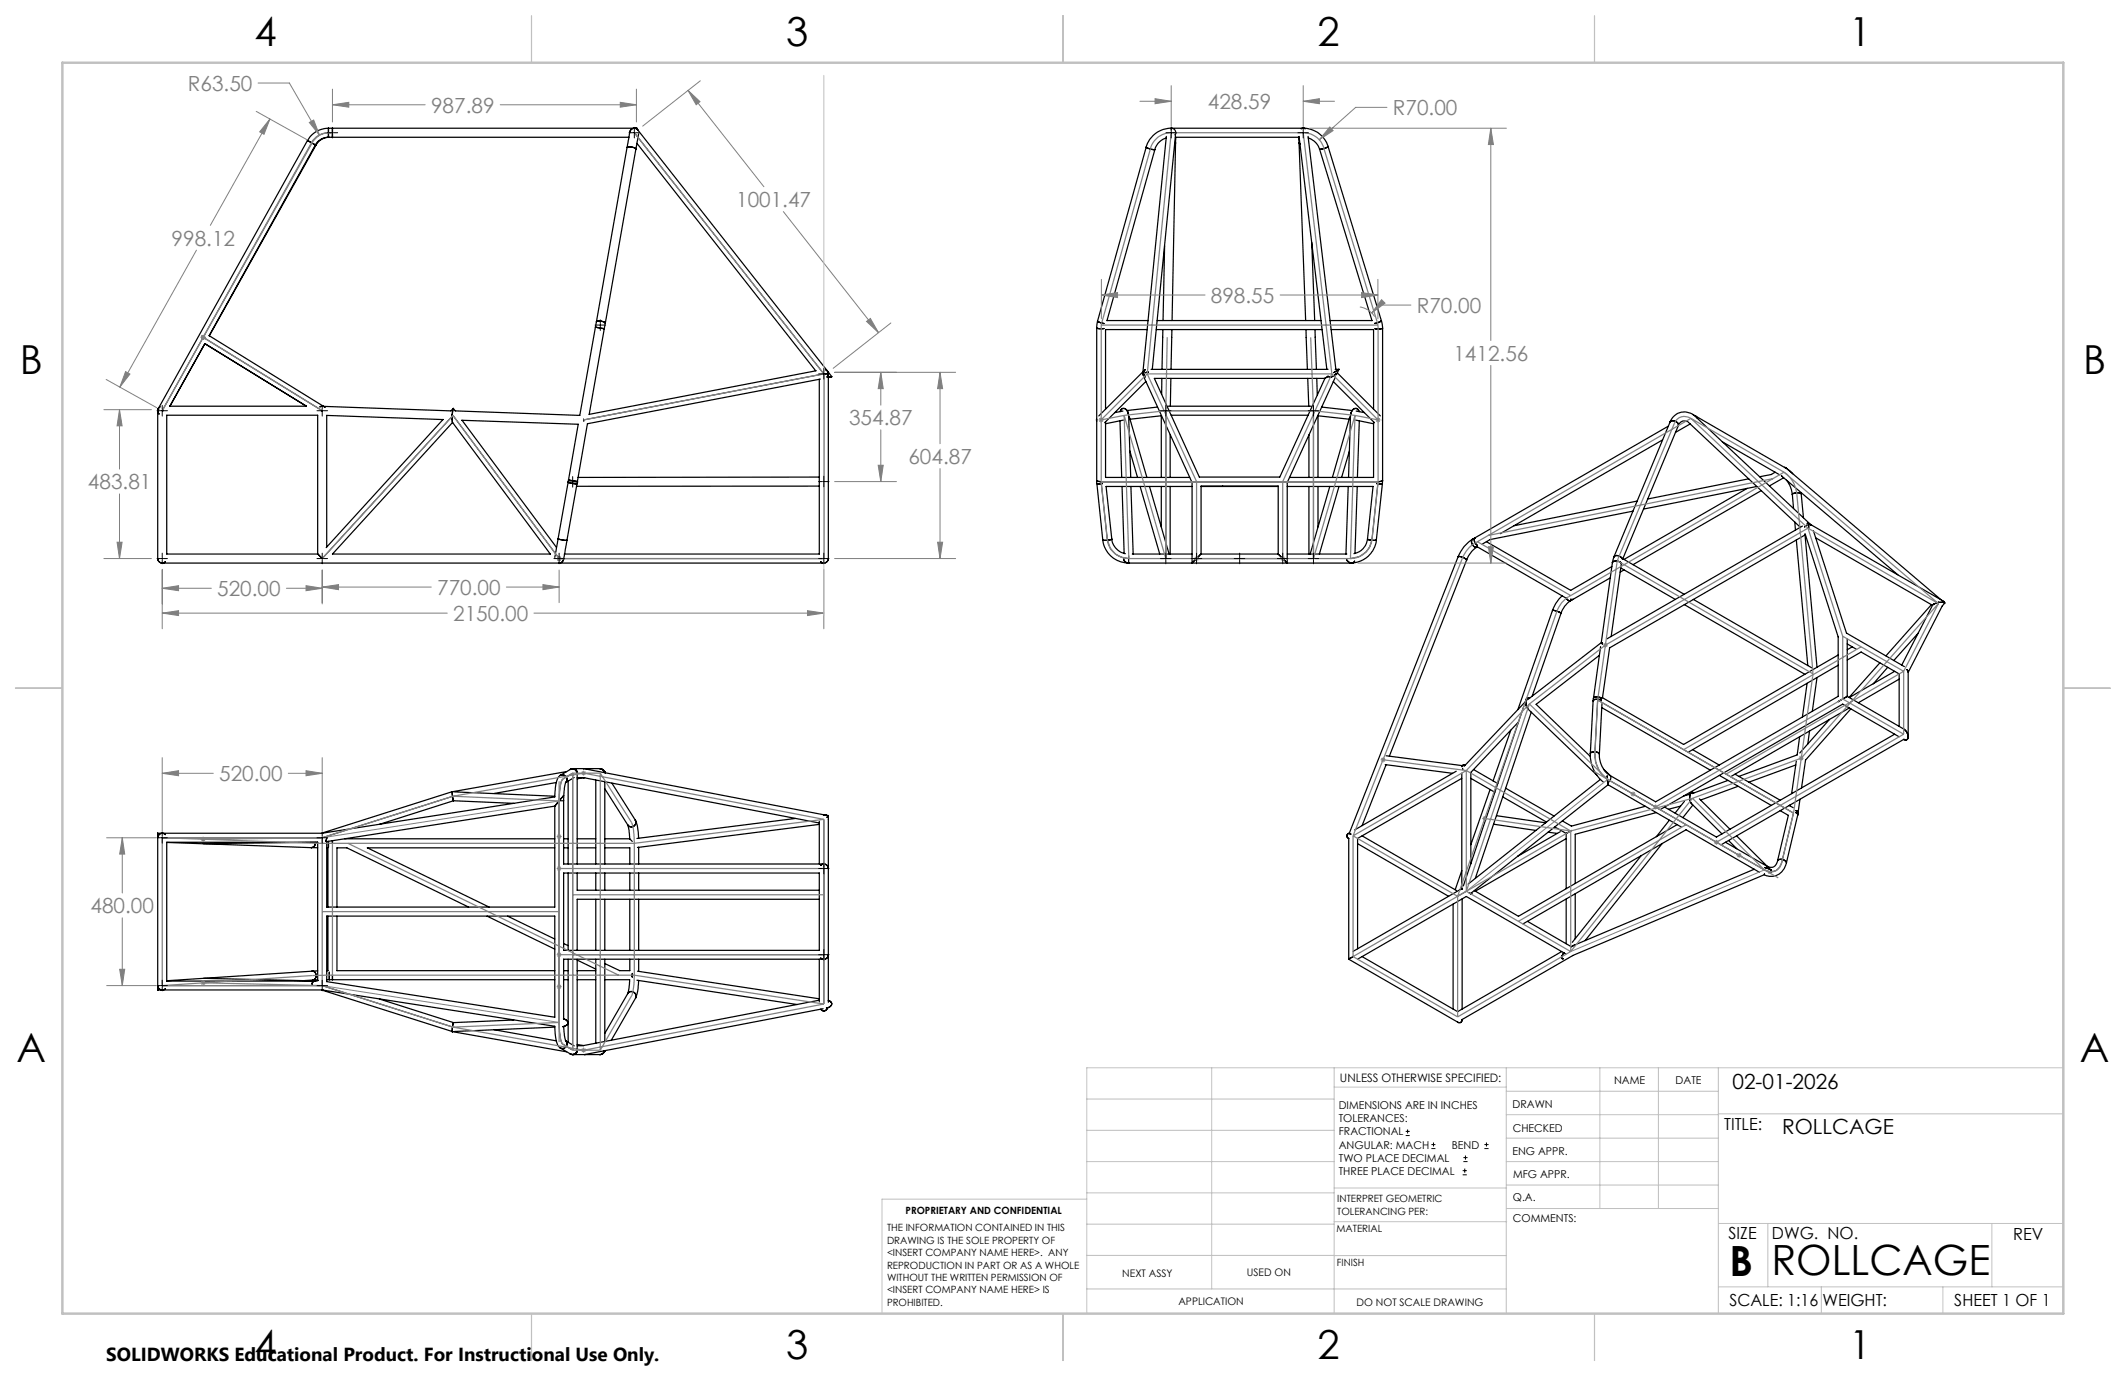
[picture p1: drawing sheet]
<svg xmlns="http://www.w3.org/2000/svg" width="432mm" height="279mm" viewBox="0 0 432 279" stroke-linecap="round" stroke-linejoin="round" font-family="sans-serif">
<g fill="none" stroke="#000" stroke-width=".25">
<path d="M62.4 28.5l1.7 .9M62.4 28.5l-30.4 54.7M64.1 29.4l-21.6 38.8 23.2 14.3 25.9 .9 .4-.5M64.1 29.4h.1zM64.2 29.4l-21.7 38.8M66.7 26a4.9 4.9 0 0 0-4.3 2.5M66.7 27.9l-.9 .1a2.74 2.74 0 0 0-1.7 1.4M66.7 26v1.9M66.7 26h62.6M66.7 27.9h61M66.9 27.9h-.7a3.2 3.2 0 0 0-2 1.5M67.5 26v1.9z"/>
<path d="M127.4 30a1.94 1.94 0 0 1 1.8 .3M127.4 30l-6.3 35.3M127.9 26.9l-.5 3.1M128.8 26l.7 .4M128.8 26l-.5 .2-.4 .6M128.8 26a.9 .9 0 0 0-.9 .9M128.8 26l.4 .1 .3 .3M129.2 30.3l-6.3 35.3M129.3 26h.1M129.3 26l-.1 .1zM129.3 26l.2 .4M129.4 29.1l36.3 46.2"/>
<path d="M129.5 26.4l38.7 49.2M129.7 27.2l-.5 3.1M232.8 29.9l.7 .3 1.1 .2M232.8 29.9l-9.9 35.3M234.6 30.4l-9.8 34.7M236.9 28l-.2 .1a3.4 3.4 0 0 0-2.1 2.3M236.9 27.7l-4.8 47.9M237.9 26a5.3 5.3 0 0 0-5.1 3.9M237.9 26h26.8a5.2 5.2 0 0 1 5 3.7M237.9 26l.6 .3 .3 .7M237.9 26l.2 .1M237.9 26v.4"/>
<path d="M238.7 27.9h25.2M238.7 27.7l-4.7 47.3M238.8 29l-.2 .3M238.8 29l-.7 36.1M238.8 27.9v1.1M238.8 27l-.1 .4M263.8 27.9v1.1M263.8 29l.3 .3M263.8 27.7l5.7 47.3M263.8 29l1.4 36.1M264.3 26.1l.3-.1 .5 .1-.3-.1zM265.7 27.7l5.6 47.3"/>
<path d="M265.7 28l.4 .2a3.4 3.4 0 0 1 1.9 2.1M268 30.3l10.7 34.8M269.7 29.7l-.6 .4-1.1 .2M269.7 29.7l10.9 35.4M236.5 49.9l-.3 15.2M266.4 49.2l.6 15.9M120.9 66.4l1.8 .3M120.9 66.4l-3.1 17.9-25.3-.9-.4-.5M121.1 65.3l-.2 1.1M121.1 65.3a1.74 1.74 0 0 1 1.8 .3M122.7 66.7l-3 17.5M122.9 65.6l-.2 1.1"/>
<path d="M165.8 75.3l-46.1 8.8M166.4 77v35.5h-51.7M166.6 77l-47.3 9-2 11.8M167.7 75.1a.92 .92 0 0 1 .3 1.5 .92 .92 0 0 0-.3-1.5zM167.9 75.9l-.6 .2M168.2 76.4l.7 .1zM168.2 75.6v.1M168.2 75.6l.7 .8M168.2 75.6v37.8M168.9 76.6l-.7 .1M222.7 66.6l.5 .1h1h-1zM222.7 66.6v18.6"/>
<path d="M222.9 65.2l-.2 1.4M222.9 65.2l.5 .3 .8 .2M224.9 65.1h8.3M232.1 76.1h.1M232.1 75.9v.1M232.1 75.5l-8.9 9M232.2 75.9l-.1 .2M232.3 76.5l9.8 21.5v16.3l1.8-1.8M232.5 75.2h-.1M232.5 75.1l-.2 .7 .3 .8-.3-.8zM232.7 77.5l-8.3 8.3M233 66.9h-8.5v16.2"/>
<path d="M233.3 75.6l-.7 .1M233.8 75h35.9M234.5 76.8h34.6l-9.2 20.1h-16.3zM234.8 66.9h33.7M235 65.1h33.3M236 76.8l-.1 3.3M236.2 66.9l-.2 8.1M237.8 76.8l-.1 5.7M238 66.9l-.2 8.1M265.3 66.9l.2 8.1M265.6 76.8l.2 5.7M267.1 66.9l.3 8.1"/>
<path d="M267.4 76.8l.1 3.4M269.7 76.4a1.31 1.31 0 0 0 1.7-.5 1.26 1.26 0 0 1-1.7 .5zM269.7 76.4l-.6 .4M270.2 65.1h8.5M270.4 66.9h8.6v16.2M270.8 77.5l8.4 8.3M270.9 75.7l1.1-.7zM271.2 75h.8M271.3 76.5l-9.9 21.5M271.6 75.7l8.8 8.8M272 75l-.6 1.1M279.3 66.7l1.1 .1 .4-.2-.4 .2z"/>
<path d="M280.6 65.1l.2 1.5M280.6 65.1l-.7 .4-.7 .2M280.8 66.6v31M32 83.2h.1M32 83.2v30.2M32.1 83l-.1 .2M32.3 82.8l.2-.2-.5 .7 .3 .8-.3-.6 .1-.5zM32.9 83.4h.1M33.9 84.3h30.6v28.2h-30.6zM34.5 82.5l7.1-12.7 20.6 12.7M34.5 82.5h27.7M65 82.6l.4-.1 .6 .2-.6-.2z"/>
<path d="M65.3 83.4v.1zM66.3 84.3l23.7 .9M66.4 84.3v26.8M90 85.2l-23.7 26M91.8 84.3v.2zM91.9 84.5v1.3zM91.9 85.8l19.9 26.7M91.9 85.8l-24.4 26.7h44.3M92 82.9l-.1 1.6zM92 82.9h.1M93.8 85.3l23.6 .8-1.9 11.4M93.8 85.3l19.2 25.9"/>
<path d="M115.4 97.9l.9 .3h.9M115.4 97.9l-2.1 11.5M115.5 97.5l-.1 .4M115.5 97.5l1.8 .3M117.2 98.2l-2.1 11.5M117.3 97.8l-.1 .4M118.5 85.1l.1 .4zM166.4 96.9h-49M166.4 98.7h-49.3M222.7 97.6l.1 .6M222.7 97.6l1 .2M222.7 97.6l1.2 .2h-.2"/>
<path d="M222.7 85.1v.4zM222.7 85.5v12.1M222.8 98.2h1.1zM222.8 98.2l1.2 11.4M223.7 97.8v.4M224.5 85.7v11.2h17.1M227.5 85.4l.3 11.5M227.8 83.1l-.3 .5a.78 .78 0 0 1 .8-.7 .78 .78 0 0 1 .8 .7l.1 .4-.2-.5a.76 .76 0 0 0-1.2-.4zM227.9 98.8l.4 13.6M228.1 83.5l-1.7 .3M228.2 85.3l-3.7 .7M229.2 84.1v.1"/>
<path d="M229.2 83.9v.1M229.2 84.5h.1M229.2 84.5l.5 12.4M229.4 84.7l3.5 12.2M229.5 91.6l1.5 5.3M229.7 98.8l.5 13.7M231.6 98.8l3.9 13.7M233.5 98.8l4 13.7M235.1 82.7l-6.2 .7M235.9 84.4v12.5M235.9 98.8v8.2M235.9 84.4l-6.4 .7"/>
<path d="M237.2 82.5h29.1M237.7 88.3v8.6M237.7 98.8v13.7M237.9 84.3h27.8M242.1 98.8h-17.5l1.2 10.7M243.9 98.8h15.7M260.5 97.8l.9 .2zM261.4 98v16.3M261.4 98.8h17.5M265.9 88.3v8.6M265.9 98.8v13.7M267.6 84.4l6.4 .7"/>
<path d="M267.7 84.4v12.5M267.7 98.8v8.2M268.4 82.7l6.2 .7M270.1 98.8l-4 13.7M272 98.8l-4 13.7M273.8 98.8l-.4 13.7M274.1 91.6l-1.6 5.3M274.1 84.7l-3.5 12.2M274.3 84.5h.1M274.3 84.5l-.4 12.4M274.4 84.1l-.1 .1M274.4 83.9v.1"/>
<path d="M274.8 83.1l-.4 .9a.9 .9 0 0 1 .5-.9 .9 .9 0 0 1 1 .2l.1 .2a.71 .71 0 0 0-.4-.5 .71 .71 0 0 0-.8 .1zM275.3 85.3l3.7 .7M275.4 83.5l1.7 .3M275.7 98.8l-.5 13.6M276.1 85.4l-.4 11.5M278.9 98.8l-1.2 10.7M279 85.7v11.2h-17.1M279.6 98.2h1.2zM279.9 97.8v.4M280.8 85.2v.2M280.8 98.2l-1.3 11.4M280.8 97.6v.6"/>
<path d="M280.8 97.6l-1.2 .2h.3M280.8 97.6l-.9 .2M337.7 89.3l-33 19.1M338.8 86.5l-39.2 22.7M339.2 85.7a1.04 1.04 0 0 1 1.7 .7M339.2 85.7l-11.4 27.4M340.9 86.4l-11.3 27.1 12.5 7.2M342.9 85.7a1.3 1.3 0 0 0-2 .7M343 85.8l22.7 21.3M343.3 86.1l-3 1.7M343.9 84.2a3.1 3.1 0 0 0-4.7 1.5M343.9 84.2l18.8 10.9"/>
<path d="M343.9 84.2h.1M344.1 84.3l23.6 22.2 26.4 15.2M344.3 84.4l.4 .5M349.8 89.7l11.7 6.7M354.9 99.2l-25.1 14.4M355.2 97.2l-20.5 4.1M356.8 98.8l-23 4.6M357.7 99.6l-26 15.1M359.8 96.3l-2.4 .5M360.5 95.9l-.7 .4M361.8 96.6l23.6 20.1M362.3 97l-2.9 1.7"/>
<path d="M362.4 94.9l.3 .1zM362.7 95l1.4 1.2M362.8 97.5l.9 1.5 .3 1.4M363 95.2l31.2 26.6 .7 .4M32 113.4a.9 .9 0 0 0 .6 .9 .9 .9 0 0 0 1-.2l-.7 .2M32 113.4l.2 .5 .7 .4M32.9 114.3h134.4M64.5 112.5l.8 .7M113.3 109.4l-.6 3.8M113.3 109.4l1.8 .3M114.5 113.5l-.3 .6-.6 .2M115.1 109.7l-.6 3.9"/>
<path d="M168.2 113.4l-.1 .5-.8 .4M168.2 113.4a.9 .9 0 0 1-.5 .9 .9 .9 0 0 1-1-.2l.6 .2M224 109.6a5.3 5.3 0 0 0 5.2 4.7M225.8 109.5a3.4 3.4 0 0 0 2.8 2.9M225.8 109.5l-.9 .2-.9-.1M228.2 113.5l.4 .6 .7 .2M229.2 112.9v1.4M229.3 114.3h45.2M230 112.5h12.1M243.9 112.5h15.7M243.9 112.5v-13.8h15.7v13.8M259.6 112.5l1.8 1.8"/>
<path d="M261.4 112.5h12.1M273.5 113.7a.94 .94 0 0 0 1.6 .2 .94 .94 0 0 1-1.6-.2zM274.3 112.9h.1M277.7 109.5a3.4 3.4 0 0 1-2.7 2.9M277.7 109.5l1 .2 .8-.1M279.5 109.6a5.2 5.2 0 0 1-4.8 4.7M296.2 113a2.13 2.13 0 0 1 1.7 .7M296.2 113l-22.3 56.2M297.9 113.7l-15.7 39.8M299 109.5a7.3 7.3 0 0 0-2.8 3.5M299 109.5a1.06 1.06 0 0 0 1 1.6M299.6 109.2l-.2 .2v.5l.3 .5 .4 .3-.4-.3-.3-.5v-.5z"/>
<path d="M299.6 109.2l-.6 .3M300 111.1a5.2 5.2 0 0 0-2.1 2.6M300 111.1l18.1 10.4M301.9 110l17.1 9.9 8.4-4.9M302.6 109.6l-1.6 .9M327.1 117.3l-7.6 4.4M327.5 114.2l-2.3 16.3-15 11.6M327.6 114.1a1.29 1.29 0 0 1 1.7 .3 1.25 1.25 0 0 0-1.8-.2zM327.8 113.1l-.3 1.1M327.9 112.9l.7-.1 .6 .3 .3 .4a1.07 1.07 0 0 0-1.7-.4zM329.2 115.3l11.1 6.4M329.3 114.6l-2.1 14.7"/>
<path d="M329.8 115.7l-.7 .5M331.7 103.8l-29.1 5.8M332.5 101.7l-25 5.1M364 100.4l.3 2.9M364.5 106l.2 1.6M364.8 109.6l2.4 25.5M365.8 100v.3M365.8 100.3a1.79 1.79 0 0 0-1.8 .1M365.8 100.3l.5 4.8M366.1 106.8l-39.7 22.9M366.6 108.6l2.4 26.9M366.6 108.3l6.7 21"/>
<path d="M366.7 108.6l-39.8 23-1.4 10.1 16.4 9.5 31.4-18.2M367 106.6l-.5 .4M367.2 106.2l.1 1.1zM367.2 106.2l-.2 .1M367.2 106.2l.4 .2M367.6 106.5l.3 .2M367.9 106.6h.1M368.3 107.7l6.7 20.9 11.8 6.8M368.8 109.2l23.7 13.7M315.3 124l1.1 .1 .6 .5M315.3 124l-7 20.1M317 124.6l-5.8 16.8"/>
<path d="M317.3 121l-1.4 1.6-.6 1.4M318.1 121.5l.5 .4 .4 .1M319 122a4.8 4.8 0 0 0-2 2.6M319 121.7h.5M319.5 121.7l-.5 .3M324.8 133.1l-12.8 9.9 11 10.6M325.1 131.3l-1.5 10.5M325.4 130.5v.3zM342.1 122.8l24.5 14.1M343.9 121.7l24.1 13.9M367 138.7l-.9 6.9M369 137.6l-.9 6.8"/>
<path d="M373.3 129.3v12.1l-37 21.4-9.2-5.3-1.4-1.3M373.3 135.1l-30.4 17.7M375.2 134l2.8-1.6 7.7 4.4v10.7M375.2 129.7v11.7M375.2 130.7l1.9 1.2M376.2 131.3l-1 .6M381.8 134.6l-6.2 7M383.4 135.5l-2.9 3.4M384.8 136.3l-9.2 5.3M385.7 137.9l-8.3 4.8M387.3 136l.3 .4zM387.6 136.4v13.2"/>
<path d="M389.6 128.6l-5 5.5M392.3 122.8l-9.3 10.4M392.5 122.8l-6.2 12.2M393.7 122.3h1.2l.1 .2M393.7 122.3h1l.3 .2M393.7 122.3l-1.2 .5M394.4 121.9l.6 .5M394.7 122.1l.2 .1zM394.9 122.2v.1M395 122.5l-.5 .5-6.9 13.5M113 158.9l-12.6 2.2M113.8 157.4a4.7 4.7 0 0 0-1.1 3.5v.9l-47.1 7.4"/>
<path d="M113.8 157.4a.91 .91 0 0 1 1.1 .3 .91 .91 0 0 1 0 1.2M114.9 158.9l-.3 1.2-.1 2.5M115.1 156.7l-23.2 4.1M115.4 158.6v16.8M115.8 156.2l-2 1.2M115.9 156.2a.91 .91 0 0 1 .9 .1 .91 .91 0 0 1 .4 .9 .9 .9 0 0 0-.4-.9 .9 .9 0 0 0-1-.1zM116.3 156.1l-.5 .1M116.3 156.1a.91 .91 0 0 1 .9 1.1 .91 .91 0 0 0-.9-1.1zM116.3 156.1h2.2M116.6 157.9l-1.7 1M117.2 157.9h1.3M117.2 157.2v18.2"/>
<path d="M118.5 157.9h.1M118.5 156.1h.1M118.5 156.1l49.7 9.5-.2 .3M118.5 157.9l-1.3 .3M118.5 157.9l47.9 9.2M118.6 156.1h3.5l.7 .6M121 158.4v17M121.8 156.1a1 1 0 0 1 .9 .8M122.8 156.7l.1 .2zM122.8 158.8v16.6M124.3 159l4.7 7.5M281.3 155.3l13.7 1.7"/>
<path d="M281.5 155.3l-4.9 12.3M281.5 153.5l15.5 2M295.8 156.6l-20.7 11.9M296.9 158l-21.2 12.3v22.4M296.9 157v23.4M297.1 156.1v.2M297.1 155.4l-.2 .3a.53 .53 0 0 1 .7-.4zM298.7 156.8v.2M298.7 157v18.4M298.7 158l4.9 2.9M299.3 156.2l4.9 2.9M306.8 148.3l-3.6 10.3"/>
<path d="M308.4 146.6l-9.7 10.2M309.5 143.4l-12.3 36.5M309.8 142.5l-12.4 13.1M309.8 142.7v.1zM309.9 142.8l.1 .5 .4 .7 13.9 13.4M310 142.1l-.2 .4M310.2 141.7l-.2 .4-.1 .6 .1-.8a.4 .4 0 0 1 .7-.1zM311 144.6l-11.4 33.7M323 153a7 7 0 0 0 2.6 5.8M323 153a1.33 1.33 0 0 1 1.8 .1M323.6 142.3l-.6 10.7M323.6 142.2l.5-.2h.7l.5 .2a1.55 1.55 0 0 0-1.7 .1z"/>
<path d="M323.6 141.8v.5M324.8 153.1a4.9 4.9 0 0 0 2.1 4.3M325 158.3l-26.8 21.2M325.2 141.7l-1.1-.2-.5 .3M325.2 141.7l.1 .1a1.23 1.23 0 0 0-1.7 0M325.2 141.7l-.1 .4M325.3 143.7l22.1 12.7M325.4 142.9l-.6 10.2M326.4 157.6l.2 1.7zM326.6 159.3l-27.9 22.1M326.6 159.3l14.9 8.7M327 157.5l.2 .3-.1 .5-.6 .7"/>
<path d="M343.8 152.2l5.4 3.2M349.2 157.4l10.6 6.1M350.9 158.5l-7.2 2.6M352.4 157.2l9.2 5.3M353 159.7l-7.6 2.8M364.7 155.3l-9.5 3.5M364.8 154.5l-.9 6.6M365.5 149.6l-.5 3.7-11.8 4.4M367.5 148.4l-.3 2.7M371.6 146.1l-6.1 6.8M373.3 142.5h.1M375.2 141.4l-1.9 1.1"/>
<path d="M375.2 141.4l11.4 6.6M375.6 143.8l-24.1 13.9M375.9 143.9l-9.2 10.4-.8 5.7M384.8 149.1l-36.2 20.9-10.5-6.1M385.7 149.6l-11.4-6.6-37.1 21.4M386.6 150.1h.1M386.6 148a1.5 1.5 0 0 1 .7 2.2l-.7-.1M386.6 150.1l-37.1 21.5M32 169.2l.3 .3M32 169.2v31.8M32 169.2h33.3M32.2 169.5l-.2 .6a.9 .9 0 0 1 .6-.8 .9 .9 0 0 1 1 .2l-.7-.3z"/>
<path d="M33.9 171.1l29.3 1M63.2 172.1l1.3 .1M64 171.1a.88 .88 0 0 1-.8 1h.1a.88 .88 0 0 0 .7-1zM64.5 171h-30.6v28.2h30M64.5 171v28.1M64.5 171l-23.2 .3M66.1 170.7l.3 .2zM66.4 170l-.3 .7M66.4 172.2h.2v12M66.7 170.9v1.1zM67.5 170.7v.5M70 170.3h42.7"/>
<path d="M91.8 160.8h.1M91.8 160.8l-26.5 8.4M91.9 160.8l.2 1.8M91.9 160.8h.1M91.9 160.8h-.1M92.1 162.6l12.3 .5M92.1 162.6l-15.1 4.8M92.3 160.8l20.4 .9M112.7 163.7v20.5h-46.3v-13.3M112.7 172.2h-38.1l24.7 12M112.7 163.7l-46.3 7.2M113.6 162.6h.9"/>
<path d="M114.4 161.6l-1.7 2.1zM114.5 177.3h51.9v15.7h-51.9zM114.5 172.2h.9M114.5 170.3h.9M114.5 162.6v12.8h52.8M115.4 177.3v15.7M117.2 172.2h3.8M117.2 170.3h3.8M117.2 177.3v3.5h49.2M121 177.3v3.5M122.8 172.2h5.1v3.2M122.8 170.3h5.1"/>
<path d="M122.8 160.2l4.7 7.3M122.8 177.3v3.5M127.5 167.5l.3 1.2 .1 1.6M127.9 170.3l.5 .6M127.9 177.3v3.5M129 166.5a9.6 9.6 0 0 1 .7 3.7M129 166.5a.91 .91 0 0 1-.3 1.3 .91 .91 0 0 1-1.2-.3M129.6 172l.1 .1M129.7 172v3.4M129.7 177.3v3.5M161.5 166.2l-32.1 4.1M166.4 166.8v8.6"/>
<path d="M166.4 167.4l-36.9 4.7M166.8 175.6l-.1 .1a.9 .9 0 0 1 1-.2 .9 .9 0 0 1 .5 .9 .92 .92 0 0 0-.5-.9 .92 .92 0 0 0-.9 .1zM168.2 165.6v37.9M273.9 169.2a.53 .53 0 0 0-.4 .5 .53 .53 0 0 0 .4 .6M273.9 170.3v24.5M274.2 169.4h.1M275.7 171.3l18.5 10.7M276.6 169.7l19.2 11.1M296.9 176.8l-1.3 3.9M302.6 160.3l-3.9 11.2M303.4 167.4l8.6 1.2M304 165.6l9.9 1.5"/>
<path d="M305.2 161.8l8.9 5.1M305.8 160.1l9.8 5.6M314.4 169l1.9 .2M315.8 167.9l2.3 1.3M316.9 168.9l-8.7 5M318.1 169.2l1.1-.6zM318.1 170.3l-18.5 10.7M318.1 169.2v11.2M333.3 173.8l-14 17.5M334.2 163.7l-15 4-1.9-1M336.4 165l-16.5 4.4v10M337.6 171.3l-15.7 19.7"/>
<path d="M339.1 166.5l-2.7 3.4M340.6 167.5l-32.2 18.6-9-5.3M341.3 163.7l-2.4 .6M342.1 162.7l-1.9 2.4M343.2 161.7v.7l.3 .7 6.2 6.2M343.3 161.4v.1zM343.4 161l-.2 .3-1.2 .3M343.5 161l-.2 .4 .1-.3a.32 .32 0 0 1 .3-.2 .32 .32 0 0 1 .3 .1l-.3-.1zM343.8 163.5l-2 2.5M344 161h.1M345.2 162.2l6.2 6.2M350.4 171l8.3 4.8"/>
<path d="M351.1 170.7l1.6 1.6M352.7 169.7l6.2 6.2M356.3 176.5l-37.2 15.8M357.4 177.1l-15-8.6-33.1 19.1M358.4 177.4h.1M358.9 175.9h.1M359.1 176.1l.6 .6M359.7 177.1l-.5 .1M359.7 176.7l.1 .3-.1 .1M359.7 176.7l-1.2-.5a1.21 1.21 0 0 1 1.3 .8l-.1 .1M361 174.8a1.37 1.37 0 0 1-2.1 1.1M361 174.8a1.12 1.12 0 0 1 1.8 .4"/>
<path d="M361.6 164.6l1.6 1-2.2 9.2M362.8 175.2a3.2 3.2 0 0 1-4.5 2.4l-38.9 16.4M363.4 163.5l.8 .5M363.6 163.4l-.1 .2M364.7 165l.4 .3v.2v-.2zM364.9 164.7l-.1 .4M364.9 164.7l-.2-.1 .5 .4M364.9 164.7l.3 .3M365.1 165.5l-2.3 9.7M365.2 165l-.1 .5M365.6 162.3l-.4 2.7M41.3 198.6l22.8 .6"/>
<path d="M63.4 197.2a.91 .91 0 0 1 .8 .8 .91 .91 0 0 1-.7 1M63.4 197.2l-29.5 1.9M63.5 199.5l.2-.2 .9-.2-1 .3-.2 .3v.3zM63.5 199l-1.7 .1M64.5 197.1l-1.1 .1M64.5 199h-1M66.4 198.9h.5M66.4 186h46.3v20.6l-46.3-7.3zM66.6 186v11.1h-.2M66.9 197.4v1.5zM66.9 198.9h45.8M67.5 198v.9z"/>
<path d="M68.4 186v11.1h44.3M68.4 184.2v-12h2l24.8 12M98.9 186l13.8 6.7M103.1 186l9.6 4.7M114.5 198.9h.9M114.5 197.1h.9M114.5 191.6l.9 .4M115.4 194.8v16.8M117.2 198.9h3.8M117.2 197.1h3.8M117.2 194.9l3.8 1.9M117.2 192.9l.1 .1"/>
<path d="M117.2 194.8v18.3M121 182.6v10.4M121 194.8v17M122.8 198.9h5.1l-.1 1.6-.3 1.3M122.8 182.6v10.4M122.8 194.8v16.7M127.9 194.8v2.3h-2l-3.1-1.4M127.9 182.6v10.4M128.4 197.7v.7zM129.4 199l32.5 5M129.5 197.2l36.9 5.6M129.7 199.1a9.5 9.5 0 0 1-.6 3.6"/>
<path d="M129.7 182.6v10.4M129.7 194.8v2.4M166.4 194.8v8.6M166.4 182.6h-49.2v10.4M166.7 194.5a.92 .92 0 0 0 1 .2 .92 .92 0 0 0 .5-.8 .92 .92 0 0 1-.5 .8 .92 .92 0 0 1-1-.2zM167.3 194.8h-52.8v12.1M273.9 194.7l.9-.5zM273.9 194.8l22.2 12.7M295.1 183.6v21.3M296.9 180.4l.1 .1zM296.9 180.4l-.5 .3M296.9 180.4l-22.1 12.8"/>
<path d="M297 182.5v22.4M298.4 181.3l.3 .2zM298.7 181.5h.1M298.7 181.4h.1M310.2 187.1l8.7 5M317.2 193.2l-21.1 12.2-19.5-11.2M317.6 193.5l-.3 .5a.4 .4 0 0 0-.2 .4 .4 .4 0 0 0 .4 .3 .47 .47 0 0 1-.4-.4 .47 .47 0 0 1 .3-.5zM317.6 193.5v.1M318 193.7l-20.2-11.7-22.1 12.8M318.1 182.6v9M319.4 194l-22.4 13M319.9 181.5v9.1"/>
<path d="M32 201h33.4l47.3 7.4a8.5 8.5 0 0 0 .8 4.1l.3 .3M32 200.1a.92 .92 0 0 0 .6 .8 .92 .92 0 0 0 1-.1 .92 .92 0 0 1-1 .1 .92 .92 0 0 1-.6-.8zM32.2 200.8h.1l-.3 .2zM65.3 201l26.5 8.4M77 202.8l15.1 4.8M91.8 209.4h.1M91.8 209.4l.1 .1M91.9 209.4v.1M91.9 209.5h.1M91.9 209.5l23.2 4.1M92.1 207.6l-.2 1.8M100.4 209.1l12.6 2.2"/>
<path d="M104.4 207.1l-12.3 .5M112.7 208.6l-20.4 .8M113.6 207.6h.1M113.8 212.8l2 1.2M114.4 206.9l.3 .1a.71 .71 0 0 1 .7 .7 .71 .71 0 0 1-.7 .7l-.4 .1 .2-.1a.71 .71 0 0 0 .8-.5 .71 .71 0 0 0-.4-.9zM114.5 208.4l.1 1.7 .3 1.3M114.9 211.3l1.7 1.1M114.9 211.3a.91 .91 0 0 1 0 1.2 .91 .91 0 0 1-1.1 .3 .91 .91 0 0 0 1.1-.3 .91 .91 0 0 0 0-1.2zM115.8 214l.5 .1M115.8 214a.9 .9 0 0 0 1 0 .9 .9 0 0 0 .4-1 .9 .9 0 0 1-.4 1 .9 .9 0 0 1-1 0zM116.3 214.1h5.5M117.2 213a.88 .88 0 0 1-.9 1.1h.2a.89 .89 0 0 0 .7-1.1z"/>
<path d="M117.2 212.3h1.3M118.7 214.1h.1M122.7 213.4a.85 .85 0 0 1-.9 .7M122.8 213.5l-.5 .5-.5 .1M122.9 213.3l-.1 .2M127.5 201.8a.92 .92 0 0 1 1.2-.3 .92 .92 0 0 1 .4 1.2M127.5 201.8l-4.7 8M129.1 202.7l-5 8.5M166.4 203.1l-47.9 9.2-1.3-.2M166.7 204.9a.75 .75 0 0 0 .8 .4 .75 .75 0 0 0 .6-.7 .75 .75 0 0 1-.6 .7 .75 .75 0 0 1-.8-.4zM167.2 204.8l-48.5 9.3M168.2 203.1a.74 .74 0 0 1 .7 .8 .74 .74 0 0 1-.7 .7l-.3 .1a.81 .81 0 0 0 .8-.4 .81 .81 0 0 0-.1-1z"/>
<path d="M297 207a.56 .56 0 0 1-.3 .6 .56 .56 0 0 1-.6-.1"/>
</g>
<g fill="none" stroke="#000" stroke-width=".2">
<path d="M66.5 27h.7M67.3 27h.4M67.5 25.9v.7M67.5 26.8v.3M67.5 27.3v.7M67.8 27h.8M127.7 27h.8M128.7 27h.3M128.8 25.9v.7M128.8 26.8v.3M128.8 27.3v.7M129.2 27h.7"/>
<path d="M236.8 27h.8M237.7 27h.4M237.9 25.9v.7M237.9 26.8v.3M237.9 27.3v.7M238.2 27h.8M263.6 27h.8M264.5 27h.3M264.7 25.9v.7M264.7 26.8v.3M264.7 27.3v.7M265 27h.7"/>
<path d="M120.9 66h.7M121.8 66h.3M121.9 64.9v.8M121.9 65.9v.3M121.9 66.3v.8M122.2 66h.8M166.3 75.9h.7M167.2 75.9h.3M167.3 74.8v.8M167.3 75.7v.4M167.3 76.2v.8M167.6 75.9h.8"/>
<path d="M31.9 83.4h.7M32.8 83.4h.3M32.9 82.3v.8M32.9 83.3v.3M32.9 83.7v.8M33.3 83.4h.7M64.4 83.4h.7M65.3 83.4h.3M65.4 82.3v.8M65.4 83.3v.3M65.4 83.7v.8M65.8 83.4h.7"/>
<path d="M115.3 97.9h.7M116.2 97.9h.3M116.3 96.8v.7M116.3 97.7v.3M116.3 98.2v.7M116.6 97.9h.8M166.3 97.8h.7M167.2 97.8h.3M167.3 96.7v.8M167.3 97.6v.3M167.3 98.1v.7M167.6 97.8h.8"/>
<path d="M235.7 83.4h.8M236.6 83.4h.3M236.8 82.3v.8M236.8 83.3v.3M236.8 83.7v.8M237.1 83.4h.7M265.7 83.4h.8M266.6 83.4h.3M266.8 82.3v.8M266.8 83.3v.3M266.8 83.7v.8M267.1 83.4h.7"/>
<path d="M31.9 113.4h.7M32.8 113.4h.3M32.9 112.3v.8M32.9 113.2v.4M32.9 113.7v.8M33.3 113.4h.7M64.4 113.4h.7M65.3 113.4h.3M65.4 112.3v.8M65.4 113.2v.4M65.4 113.7v.8M65.8 113.4h.7"/>
<path d="M112.5 113.4h.7M113.4 113.4h.3M113.6 112.3v.8M113.6 113.2v.4M113.6 113.7v.8M113.9 113.4h.8M166.3 113.4h.7M167.2 113.4h.3M167.3 112.3v.8M167.3 113.2v.4M167.3 113.7v.8M167.6 113.4h.8"/>
<path d="M235.7 113.4h.8M236.6 113.4h.3M236.8 112.3v.8M236.8 113.2v.4M236.8 113.7v.8M237.1 113.4h.7M241.9 113.4h.8M242.9 113.4h.3M243 112.3v.8M243 113.2v.4M243 113.7v.8M243.3 113.4h.8"/>
<path d="M250.7 113.4h.8M251.6 113.4h.3M251.8 112.3v.8M251.8 113.2v.4M251.8 113.7v.8M252.1 113.4h.7M259.4 113.4h.8M260.3 113.4h.4M260.5 112.3v.8M260.5 113.2v.4M260.5 113.7v.8M260.8 113.4h.8"/>
<path d="M265.7 113.4h.8M266.6 113.4h.3M266.8 112.3v.8M266.8 113.2v.4M266.8 113.7v.8M267.1 113.4h.7M31.9 170.1h.7M32.8 170.1h.3M32.9 169.1v.7M32.9 170v.3M32.9 170.4v.8M33.3 170.1h.7"/>
<path d="M64.4 170.1h.7M65.3 170.1h.3M65.4 169.1v.7M65.4 170v.3M65.4 170.4v.8M65.8 170.1h.7M166.3 176.4h.7M167.2 176.4h.3M167.3 175.3v.7M167.3 176.2v.3M167.3 176.7v.7M167.6 176.4h.8"/>
<path d="M32.9 199v.8M32.9 200v.3M65.4 199v.8M65.4 200v.3M166.3 193.9h.7M167.2 193.9h.3M167.3 192.8v.7M167.3 193.7v.3M167.3 194.2v.7M167.6 193.9h.8M31.9 200.1h.7M32.8 200.1h.3"/>
<path d="M32.9 200.4v.8M33.3 200.1h.7M64.4 200.1h.7M65.3 200.1h.3M65.4 200.4v.8M65.8 200.1h.7M285.5 230.6h.8M285.5 229.7h.8M285.9 229.3v.9M290.7 233.2h.8M290.7 232.4h.8M291.1 232v.8"/>
<path d="M297.1 238.5h.8M297.1 237.7h.8M297.2 235.9h.9M297.2 235.1h.9M297.5 237.3v.8M297.6 234.6v.9M301.5 233.2h.8M301.5 232.4h.8M301.9 232v.8"/>
</g>
<g fill="none" stroke="#808080" stroke-width=".2">
<path d="M52.4 16.9h6.4l6.1 10.6M67.5 18.1v6.7M129.3 18.1v6.7M139.7 18.3l2.5 2.3-.8 .7zM139.7 18.3l15.5 19.6M142.2 16.4l-11.7 9.2M237.9 17.4v8.3M264.7 17.4v8.3M52 22.6l10.3 5.8M54.8 24.2l-1.2 3.1-.9-.5zM54.8 24.2l-12.1 21.6M62.8 24.9l.9-.5 1.2 3.1z"/>
<path d="M67.5 21.3l3.3-.5v1zM67.5 21.3h18.9M101.6 21.3h27.7M126 20.8l3.3 .5-3.3 .5zM231.5 20.6h6.4M234.6 20l3.3 .6-3.3 .5zM264.7 20.6l3.3-.6v1.1zM264.7 20.6h6.3M266 26h40M270.1 25.8l.7 .7-2.8 1.9zM281.7 21.8h-6.4l-7.3 6.6M302.8 26l.5 3.4h-1z"/>
<path d="M302.8 26v43.1M39.9 50.8l-15.6 27.8M159.1 43l19.3 24.6M223.7 59.9l3.3-.5v1zM223.7 56.7v8M223.7 59.9h21.1M260 59.9h19.9M276.5 59.4l3.4 .5-3.4 .5zM279.9 56.7v8M21.6 77l10.3 5.8M25.5 75.5l.9 .5-2.1 2.6zM40.7 68.5h1.1"/>
<path d="M40.9 68.1l.7 .8M40.9 68.8l.7-.6-.7 .7M41.3 68v1M169.5 75.6h24.6M176 65.3l.8-.6 1.6 2.9zM178.9 75.6l.5 3.3h-1zM178.9 75.6v6.7M180.9 65.6l-11.7 9.2M190.9 75.6l.6 3.3h-1.1zM190.9 75.6v14.5M276.2 62.3a4.1 4.1 0 0 1 3 2M280.6 60.9l.7 .7-2.7 1.9z"/>
<path d="M286.6 61.9h-6.4l-1.6 1.6M302.8 74.2v40.1M21.1 83.2h9.7M24.3 83.2l.5 3.3h-1zM24.3 83.2v12M169.5 97.8h12.6M178.4 94.5h1l-.5 3.3zM178.9 87.3v10.5M190.9 95.1v18.3M223.1 85.3h1.1M223.3 84.9l.7 .7M223.6 84.8v1"/>
<path d="M224 84.9l-.7 .7M279.4 85.3h1M279.5 84.9l.7 .7M279.9 84.8v1M280.2 84.9l-.7 .7M21.1 113.4h9.7M23.8 110.1h1l-.5 3.3zM24.3 100.3v13.1M32.9 119.5l3.4-.6v1zM32.9 115.6v12.1M32.9 119.5h10M58.2 119.5h7.2"/>
<path d="M62.2 118.9l3.2 .6-3.2 .4zM65.4 119.2l3.4-.5v1zM65.4 115.7v6.9M65.4 119.2h22.2M102.8 119.2h10.8M110.3 118.7l3.3 .5-3.3 .5zM113.1 113.4h1M113.2 113.1l.7 .7M113.6 112.9v1M113.6 115.7v6.7M113.9 113.1l-.7 .7M167.3 115.6v12.1"/>
<path d="M169.5 113.4h24.6M190.4 110.1h1.1l-.6 3.3zM242.5 113.4h1M242.7 113.1l.7 .7M243 112.9v1M243.4 113.1l-.7 .7M260 113.4h1M260.2 113.1l.7 .7M260.5 112.9v1M260.9 113.1l-.7 .7M275.8 114.3h30.2M302.3 111h1l-.5 3.3z"/>
<path d="M32.9 124.5l3.4-.5v1zM32.9 124.5h57.9M108.4 124.5h58.9M164 124l3.3 .5-3.3 .5zM325.6 131h1M325.7 130.6l.7 .7M326.1 130.5v1M326.4 130.6l-.7 .7M32.9 157l3.4-.5v1zM32.9 157h10.4M32.9 153.8v15M58.6 157h6.8"/>
<path d="M62.2 156.5l3.2 .5-3.2 .5zM65.4 153.8v15M118 157h1M118.2 156.6l.7 .7M118.5 156.5v1M118.9 156.6l-.7 .7M280.4 154.3h1M280.6 153.9l.7 .7M280.9 153.8v1M281.3 153.9l-.7 .7M326.5 158.3l-28.7 22.7M365.3 154h1"/>
<path d="M365.5 153.6l.7 .7M365.8 153.4v1M366.2 153.6l-.7 .7M21.7 170.1h10M24.8 170.1l.5 3.3h-1zM24.8 170.1v11.2M40.7 170.4h1.1M40.9 170.1l.7 .7M41.3 169.9v1M41.6 170.1l-.7 .7M113.1 169.9h1M113.1 176.4h1"/>
<path d="M113.2 169.5l.7 .7M113.2 176l.7 .7M113.6 169.4v1M113.6 175.9v1M113.6 162.6l-48.2 7.5M113.9 169.5l-.7 .7M113.9 176l-.7 .7M301.1 166.2h.9M301.2 165.8l.7 .7M301.6 165.7v1M301.9 165.8l-.7 .7M331.2 161.2h1"/>
<path d="M331.3 160.9l.7 .7M331.7 160.7v1M332 160.9l-.7 .7M335.8 163.9h1M335.9 163.5l.7 .7M336.3 163.4v1M336.6 163.5l-.7 .7M348.1 171h1M348.3 170.7l.7 .7M348.6 170.5v1M349 170.7l-.7 .7M352.7 173.7h1"/>
<path d="M352.9 173.3l.7 .7M353.2 173.2v1M353.6 173.3l-.7 .7M358.4 176.6l-39.4 16.6M24.3 196.8h1l-.5 3.3zM24.8 186.4v13.7M40.8 199.6h1M40.9 199.2l.7 .7M41.3 199.1v1M41.6 199.2l-.7 .7M113.1 193.9h1M113.2 200l.7 .7"/>
<path d="M113.2 193.5l.7 .7M113.6 193.4v1M113.6 199.8v1.1M113.9 200l-.7 .7M113.9 193.5l-.7 .7M21.7 200.1h10M65.4 200.1l48.2 7.5M113.1 200.3h1M118 213.3h1M118.2 212.9l.7 .7M118.5 212.7v1M118.9 212.9l-.7 .7"/>
</g>
<g fill="none" stroke="#808080" stroke-width=".25">
<path d="M66.9 27a3.9 3.9 0 0 0-3.5 2l-30.5 54.4 30.4-54.4a4.1 4.1 0 0 1 4.2-2M128.8 27l38.5 48.9M237.9 27a4.3 4.3 0 0 0-4.2 3.1l-10 35.8v32.2M237.9 27h26.8M237.9 27l-4.9 48.9M264.7 27a4.3 4.3 0 0 1 4.2 3l11 36v32.1M264.7 27l5.8 48.9M41.3 68.5l24.1 14.9M167.3 75.9h.1M167.3 75.9l-48.8 9.4M167.3 75.9v37.5M223.7 66h56.2"/>
<path d="M233 75.9l-9.4 9.4 4.7-1M233 75.9l10 21.9M233 75.9h37.5M237.1 68.5l-.3 14.9M266.2 68.5l.6 14.9M270.5 75.9l9.4 9.4-4.7-1M270.5 75.9l-10 21.9M167.3 97.8h.1M228.3 84.3l1 29.1M236.8 83.4v30l-8.5-29.1M236.8 83.4h30M236.8 83.4l-8.5 .9"/>
<path d="M243 97.8h17.5M243 97.8v15.6M248.3 97.8v.1M260.5 97.8v15.6M266.8 83.4v30l8.4-29.1M266.8 83.4l8.4 .9M275.2 84.3l-.9 29.1M343.4 84.9a2.23 2.23 0 0 0-3.4 1.1l-11.6 28.2-3.9 27.9-.6 10.9M343.4 84.9l18.9 11M343.4 84.9l-43.3 25.1M343.4 84.9l23.8 22.3M360.1 97.2l-57.8 11.5"/>
<path d="M362.3 95.9a5.9 5.9 0 0 1 2.6 4.4l3.3 36.9-4 28.1M362.3 95.9l-43.3 25M362.3 95.9l31.4 26.7M65.4 113.4l26.6-29.1 21.6 29.1h53.7M167.3 113.4h.1M224.9 109.5a4.4 4.4 0 0 0 4.3 3.9M224.9 109.5a4.3 4.3 0 0 0 4.4 3.9M224.9 109.5l-1.2-11.6h56.2l-1.2 11.6M229.2 113.4h45.1M243 113.4h.1M260.5 113.4h.1M274.3 113.4h.1"/>
<path d="M278.7 109.5a4.5 4.5 0 0 1-4.4 3.9M278.7 109.5a4.4 4.4 0 0 1-4.4 3.9M300.1 110l-1.7 1.1-.7 .9-.7 1.4-22.2 56.3M300.1 110l18.9 10.9M328.5 113.9l39.7 22.9M367.2 107.2l-41.1 23.8-15.5 11.9M367.2 107.2l7.1 22M367.2 107.2l26.5 15.4M319 120.9l-.9 .6-.8 .7-.9 1.5-20.3 58.3M374.3 129.2l12.3 7.1M374.3 129.2v12.7M378 131.3l-36.1 20.9"/>
<path d="M386.6 136.3l-36 20.9M386.6 136.3v12.8M393.7 122.6l-27.9 31.4-22.1 8.1M393.7 122.6l-7.1 13.7M113.6 158.6v53M114.3 158.2a7.6 7.6 0 0 0-.7 4.1v.3M114.3 158.2a9.7 9.7 0 0 0-.7 4.4l-21.6-.9M116.3 157v56.2l-2-1.2M116.3 157l-2 1.2M116.3 157h5.6l6.4 10a11.2 11.2 0 0 1 .5 4.2M121.9 157v56.2M280.9 154.3l16.9 2.2"/>
<path d="M297.8 156.5v24.5M297.8 156.5l21.2 12.2M297.8 156.5l-23 13.2M310.6 142.9l-12.8 13.6M310.6 142.9l-12.8 38.1M310.6 142.9l15.9 15.4M323.7 156.6l2.8 1.7M323.9 153a6 6 0 0 0 2.6 5.3M323.9 153l.6-10.9 39.8 23-2.4 9.9M326.5 158.3h.1M326.5 158.3l31.9 18.3M374.3 141.9l-38 22"/>
<path d="M374.3 141.9l12.3 7.2M386.6 149.1l-38 21.9M32.9 170.1l31.3 1.1h64.6M32.9 170.1v30M32.9 170.1h32.5M65.4 170.1v30M65.4 170.1l-24.1 .3M67.5 171.2v26.8M70.7 171.2l55 26.8M92 161.7l-26.6 8.4M92 161.7l26.5-4.7 48.8 9.4M113.6 176.4h53.7"/>
<path d="M128.8 171.2v26.8M167.3 176.4h.1M167.3 166.4v37.5M167.3 166.4l-38.5 4.8M274.8 169.7v24.5M274.8 169.7l21.3 12.3M301.6 166.2l17.4 2.5M319 168.7v24.5M319 168.7l-22.9 13.3M342.4 167.5l-34 19.6M343.7 162.1l-24.7 6.6M343.7 162.1l-24.7 31.1"/>
<path d="M343.7 162.1l14.7 14.5M358.4 176.6l2.8 1.7M361.9 175a2.27 2.27 0 0 1-3.5 1.6M361.9 175l-.4 1.1-.7 .6-1.1 .3-1.3-.4M41.3 199.6l24.1 .5M65.4 185.1h48.2M113.6 193.9h53.7M116.3 181.7h51M128.8 198v.6a10.2 10.2 0 0 1-.5 3.6l-6.4 11-5.6 .1-2-1.3M128.8 198h-64.6l-31.3 2.1M128.8 198l38.5 5.9M167.3 193.9h.1"/>
<path d="M274.8 194.2l21.3 12.3M296.1 182v24.5M297.8 181l-23 13.2M297.8 181l21.2 12.2M319 193.2l-22.9 13.3M32.9 200.1h32.5M65.4 200.1l26.6 8.5M113.6 207.6v.6a6.7 6.7 0 0 0 .7 3.8M113.6 207.6a7.5 7.5 0 0 0 .7 4.4M113.6 207.6l-21.6 1M167.3 203.9l-48.8 9.4-26.5-4.7"/>
</g>
<g fill="none" stroke="#c0c0c0" stroke-width=".2">
<path d="M167.3 15.3v109.6M246.1 216.8v44.9M271 216.8v49.9M305.9 216.8v49.9M324.9 216.8v28.6M336.8 216.8v28.6M349 216.8v49.9M419.1 216.8h-198.4v49.9M220.7 235.9h50.3M220.7 229.5h50.3M220.7 223.2h50.3M271 220.7h34.9"/>
<path d="M305.9 231.1h43.1M305.9 226.3h43.1M305.9 221.6h43.1M305.9 235.9h43.1M349 226.2h70.1M220.7 248.6h50.3M220.7 242.2h50.3M220.7 254.9h50.3M220.7 243.5h-41.6v23.2M271 255h34.9M271 248.1h35M271 241.2h35"/>
<path d="M305.9 240.6h43.1M306 245.4h43M349 248.4h70.1M359.1 248.4v12.9M404.6 248.4v12.9M220.7 261.7h85.2M349 261.3h70.1M369.9 261.3v5.4M394.6 261.3v5.4"/>
</g>
<path d="M107.9 3.2v9.5M215.9 3.2v9.5M323.8 3.2v9.5M3.1 139.7h9.6M419.1 139.7h9.5M107.9 266.7v9.6M215.9 266.7v9.6M323.8 266.7v9.6" fill="none" stroke="#c0c0c0" stroke-width=".25"/>
<path d="M12.7 12.7h406.4v254h-406.4z" fill="none" stroke="#c0c0c0" stroke-width=".5"/>
<g fill="#808080">
<path d="M126 20.8l3.3 .5-3.3 .5zM67.5 21.3l3.3-.5v1zM54.8 24.2l-1.2 3.1-.9-.5zM25.5 75.5l.9 .5-2.1 2.6zM62.8 24.9l2.1 2.6-1.2-3.1zM24.3 83.2l.5 3.3h-1zM23.8 110.1h1l-.5 3.3zM176 65.3l.8-.6 1.6 2.9zM139.7 18.3l2.5 2.3-.8 .7zM178.4 94.5h1l-.5 3.3zM178.9 75.6l.5 3.3h-1zM190.4 110.1h1.1l-.6 3.3zM190.9 75.6l.6 3.3h-1.1zM32.9 124.5l3.4-.5v1zM164 124l3.3 .5-3.3 .5zM32.9 119.5l3.4-.6v1zM62.2 118.9l3.2 .6-3.2 .4zM65.4 119.2l3.4-.5v1zM110.3 118.7l3.3 .5-3.3 .5z"/>
<path d="M32.9 157l3.4-.5v1zM62.2 156.5l3.2 .5-3.2 .5zM24.3 196.8h1l-.5 3.3zM24.8 170.1l.5 3.3h-1z"/>
<path d="M234.6 20l3.3 .6-3.3 .5zM264.7 20.6l3.3-.6v1.1zM270.1 25.8l-2.1 2.6 2.8-1.9zM280.6 60.9l-2 2.6 2.7-1.9zM302.3 111h1l-.5 3.3zM302.8 26l.5 3.4h-1zM223.7 59.9l3.3-.5v1zM276.5 59.4l3.4 .5-3.4 .5z"/>
</g>
<g font-size="8.5">
<text x="351.3" y="259">B</text>
<text x="359.8" y="258.9">ROLLCAGE</text>
</g>
<g font-size="8.1">
<text x="51.7" y="9.3">4</text>
<text x="159.7" y="9.3">3</text>
<text x="267.6" y="9.3">2</text>
<text x="375.6" y="9.3">1</text>
<text x="4" y="76">B</text>
<text x="423.1" y="76">B</text>
<text x="3.3" y="215.7">A</text>
<text x="422.4" y="215.7">A</text>
<text x="51.7" y="276">4</text>
<text x="159.7" y="276">3</text>
<text x="267.6" y="276">2</text>
<text x="375.6" y="276">1</text>
</g>
<g font-size="4.2" fill="#808080">
<text x="38.1" y="18.4">R63.50</text>
<text x="87.6" y="22.9">987.89</text>
<text x="245.3" y="22.1">428.59</text>
<text x="282.9" y="23.4">R70.00</text>
<text x="149.5" y="42">1001.47</text>
<text x="34.9" y="49.9">998.12</text>
<text x="245.9" y="61.5">898.55</text>
<text x="287.8" y="63.5">R70.00</text>
<text x="295.2" y="73.3">1412.56</text>
<text x="172.5" y="86.4">354.87</text>
<text x="184.5" y="94.2">604.87</text>
<text x="17.9" y="99.3">483.81</text>
<text x="44.1" y="121">520.00</text>
<text x="88.8" y="120.8">770.00</text>
<text x="92" y="126.1">2150.00</text>
<text x="44.5" y="158.6">520.00</text>
<text x="18.4" y="185.4">480.00</text>
</g>
<g font-size="4.2">
<text x="351.9" y="221.1">02-01-2026</text>
<text x="362" y="230.2">ROLLCAGE</text>
</g>
<text font-size="3.8" x="21.6" y="276.3">SOLIDWORKS Educational Product. For Instructional Use Only.</text>
<g font-size="3.4">
<text x="350.2" y="229.5">TITLE:</text>
<text x="351.1" y="251.6">SIZE</text>
<text x="359.9" y="251.6">DWG. NO.</text>
<text x="408.9" y="251.7">REV</text>
<text x="351.2" y="265.2">SCALE: 1:16</text>
<text x="370.1" y="265.3">WEIGHT:</text>
<text x="396.9" y="265.2">SHEET 1 OF 1</text>
</g>
<text font-size="2.4" x="272.2" y="219.7">UNLESS OTHERWISE SPECIFIED:</text>
<g font-size="2.2">
<text x="327.8" y="220.1">NAME</text>
<text x="340.3" y="220.2">DATE</text>
<text x="271.9" y="225.3">DIMENSIONS ARE IN INCHES</text>
<text x="271.9" y="227.9">TOLERANCES:</text>
<text x="307.2" y="224.9">DRAWN</text>
<text x="271.9" y="230.6">FRACTIONAL</text>
<text x="271.9" y="233.2">ANGULAR: MACH</text>
<text x="294.9" y="233.2">BEND</text>
<text x="307.3" y="229.8">CHECKED</text>
<text x="271.9" y="235.9">TWO PLACE DECIMAL</text>
<text x="271.9" y="238.5">THREE PLACE DECIMAL</text>
<text x="307.2" y="234.4">ENG APPR.</text>
<text x="307.3" y="239.2">MFG APPR.</text>
<text x="307.3" y="243.9">Q.A.</text>
<text x="307.3" y="248.1">COMMENTS:</text>
</g>
<g font-size="2.1">
<text x="227.9" y="259.2">NEXT ASSY</text>
<text x="253.3" y="259.2">USED ON</text>
<text x="239.3" y="265">APPLICATION</text>
<text x="275.5" y="265.1">DO NOT SCALE DRAWING</text>
</g>
<g font-size="2">
<text x="271.6" y="244.1">INTERPRET GEOMETRIC</text>
<text x="180.2" y="250">THE INFORMATION CONTAINED IN THIS</text>
<text x="183.9" y="246.4">PROPRIETARY AND CONFIDENTIAL</text>
<text x="271.5" y="250.2">MATERIAL</text>
<text x="271.6" y="246.6">TOLERANCING PER:</text>
<text x="180.2" y="252.5">DRAWING IS THE SOLE PROPERTY OF</text>
<text x="180.2" y="255.1">&lt;INSERT COMPANY NAME HERE&gt;. ANY</text>
<text x="180.2" y="257.6">REPRODUCTION IN PART OR AS A WHOLE</text>
<text x="271.5" y="257">FINISH</text>
<text x="180.2" y="260.1">WITHOUT THE WRITTEN PERMISSION OF</text>
<text x="180.2" y="262.6">&lt;INSERT COMPANY NAME HERE&gt; IS</text>
<text x="180.2" y="265.2">PROHIBITED.</text>
</g>
</svg>
